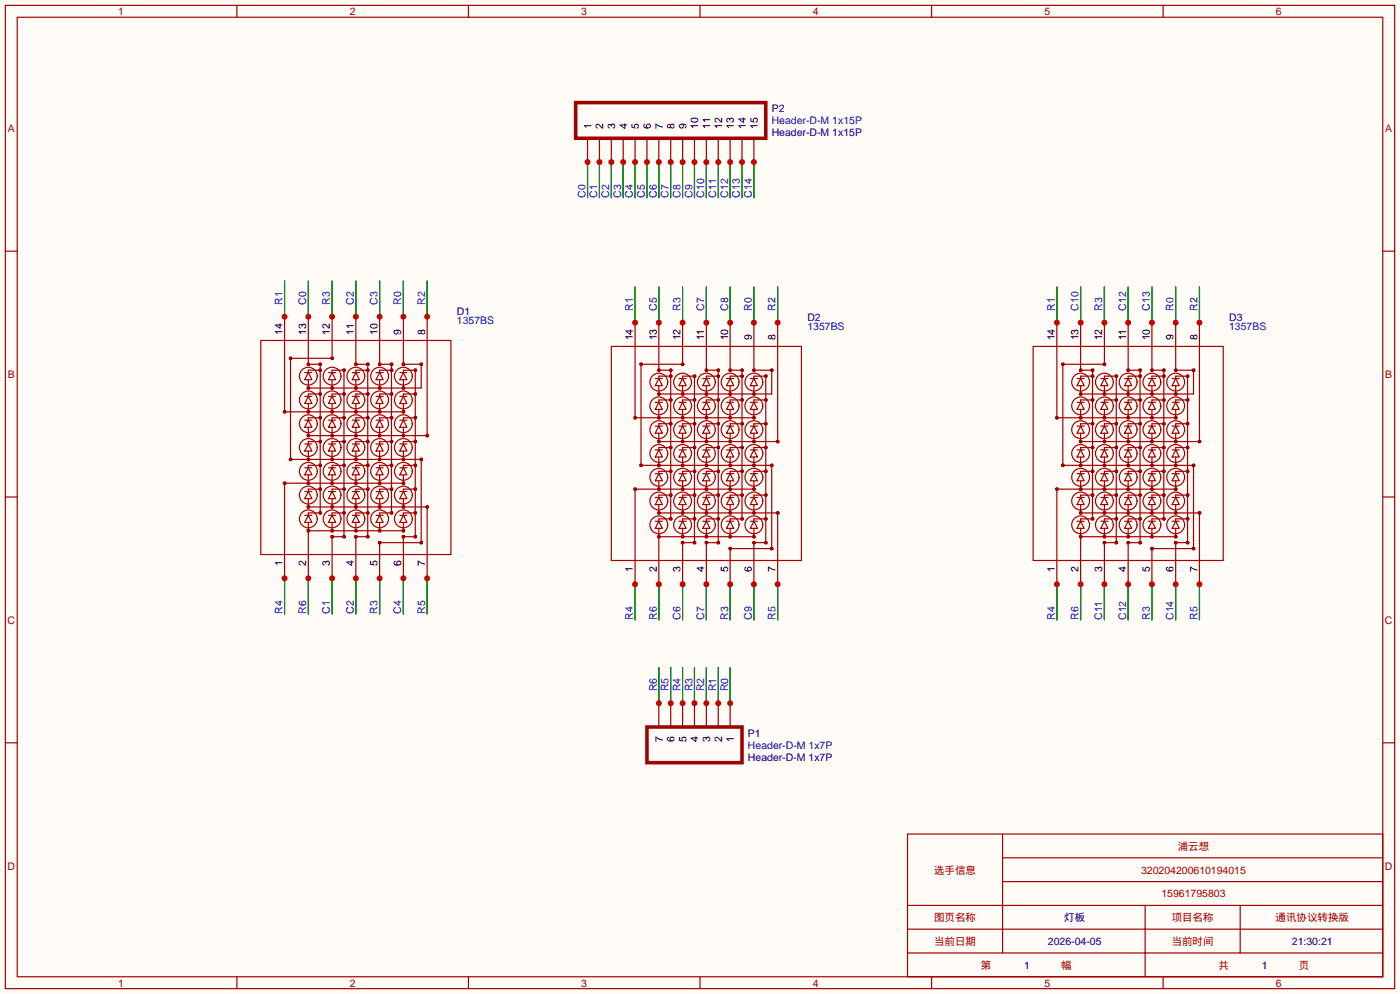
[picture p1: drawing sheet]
<svg xmlns="http://www.w3.org/2000/svg" width="299mm" height="212mm" viewBox="0 0 299 212" stroke-linecap="round" stroke-linejoin="round" font-family="sans-serif">
<path d="M0 0h299.3v212.3h-299.3z" fill="#fffcf7"/>
<g fill="none" stroke="#a10000" stroke-width=".25">
<path d="M1.1 1.1h297v210h-297zM3.7 3.7h291.9v204.9h-291.9zM50.6 1.1v2.6M100.1 1.1v2.6M149.6 1.1v2.6M199.1 1.1v2.6M248.6 1.1v2.6M1.1 53.6h2.6M295.6 53.6h2.5M55.8 72.7h40.6v45.7h-40.6zM60.8 72.7v15.3h25.4v-1.8M65.2 79.6h1.5"/>
<path d="M65.9 79.6l.8 1.5h-1.5zM65.9 72.7v5.1h2.6v31.7h-2.6v.6M68.5 79.1h-2.6v.5M70.2 79.6h1.6M71 79.6l.8 1.5h-1.6zM71 79.6v-.5h2.5v35.5h-2.5v3.8M71 72.7v3.8h-8.9v21.6h27.9v17.8h-8.8v2.5M75.3 79.6h1.5M76.1 79.6l.7 1.5h-1.5zM76.1 72.7v5.1h2.5v36.8h-2.5v3.8M78.6 79.1h-2.5v.5M80.4 79.6h1.5"/>
<path d="M81.2 79.6l.7 1.5h-1.5zM81.2 72.7v5.1h2.5v31.7h-2.5v.6M83.7 79.1h-2.5v.5M85.5 79.6h1.5M86.2 79.6l.8 1.5h-1.5zM86.2 72.7v5.1h3.8v5.1h-24.1v-1.8M86.2 79.6v-.5h2.6v35.5h-2.6v3.8M91.3 72.7v20.3h-25.4v-1.7M130.7 74h40.6v45.7h-40.6zM135.8 74v15.2h25.4v-1.8M140.8 74v5.1h2.6v31.7h-2.6v.5M145.9 74v3.8h-8.9v21.6h28v17.8h-8.9v2.5"/>
<path d="M151 74v5.1h2.5v36.8h-2.5v3.8M156.1 74v5.1h2.5v31.7h-2.5v.5M161.2 74v5.1h3.8v5h-24.2v-1.7M166.2 74v20.3h-25.4v-1.8M220.9 74h40.6v45.7h-40.6zM225.9 74v15.2h25.4v-1.8M231 74v5.1h2.6v31.7h-2.6v.5M236.1 74v3.8h-8.9v21.6h27.9v17.8h-8.8v2.5M241.2 74v5.1h2.5v36.8h-2.5v3.8M246.3 74v5.1h2.5v31.7h-2.5v.5M251.3 74v5.1h3.8v5h-24.1v-1.7M256.4 74v20.3h-25.4v-1.8"/>
<path d="M65.2 84.7h1.5M65.2 89.7h1.5M65.2 94.8h1.5M65.2 99.9h1.5M65.9 84.7l.8 1.5h-1.5zM65.9 89.7l.8 1.6h-1.5zM65.9 94.8l.8 1.5h-1.5zM65.9 99.9l.8 1.5h-1.5zM65.9 86.2v1.8M65.9 96.3v1.8M68.5 84.1h-2.6v.6M68.5 89.2h-2.6v.5"/>
<path d="M68.5 94.3h-2.6v.5M68.5 99.4h-2.6v.5M70.2 84.7h1.6M70.2 89.7h1.6M70.2 94.8h1.6M70.2 99.9h1.6M71 84.7l.8 1.5h-1.6zM71 89.7l.8 1.6h-1.6zM71 94.8l.8 1.5h-1.6zM71 99.9l.8 1.5h-1.6zM71 81.1v1.8M71 86.2v1.8"/>
<path d="M71 91.3v1.7M71 96.3v1.8M73.5 99.4h-2.5v.5M73.5 94.3h-2.5v.5M73.5 89.2h-2.5v.5M73.5 84.1h-2.5v.6M75.3 84.7h1.5M75.3 89.7h1.5M75.3 94.8h1.5M75.3 99.9h1.5M76.1 84.7l.7 1.5h-1.5zM76.1 89.7l.7 1.6h-1.5z"/>
<path d="M76.1 94.8l.7 1.5h-1.5zM76.1 99.9l.7 1.5h-1.5zM76.1 81.1v1.8M76.1 86.2v1.8M76.1 91.3v1.7M76.1 96.3v1.8M78.6 99.4h-2.5v.5M78.6 94.3h-2.5v.5M78.6 89.2h-2.5v.5M78.6 84.1h-2.5v.6M80.4 84.7h1.5M80.4 89.7h1.5"/>
<path d="M80.4 94.8h1.5M80.4 99.9h1.5M81.2 84.7l.7 1.5h-1.5zM81.2 89.7l.7 1.6h-1.5zM81.2 94.8l.7 1.5h-1.5zM81.2 99.9l.7 1.5h-1.5zM81.2 81.1v1.8M81.2 86.2v1.8M81.2 91.3v1.7M81.2 96.3v1.8M83.7 99.4h-2.5v.5M83.7 94.3h-2.5v.5"/>
<path d="M83.7 89.2h-2.5v.5M83.7 84.1h-2.5v.6M85.5 84.7h1.5M85.5 89.7h1.5M85.5 94.8h1.5M85.5 99.9h1.5M86.2 84.7l.8 1.5h-1.5zM86.2 89.7l.8 1.6h-1.5zM86.2 94.8l.8 1.5h-1.5zM86.2 99.9l.8 1.5h-1.5zM86.2 81.1v1.8M86.2 91.3v1.7"/>
<path d="M86.2 96.3v1.8M88.8 99.4h-2.6v.5M88.8 94.3h-2.6v.5M88.8 89.2h-2.6v.5M88.8 84.1h-2.6v.6M140.1 80.8h1.5M140.1 85.9h1.5M140.1 91h1.5M140.1 96.1h1.5M140.8 80.8l.8 1.6h-1.5zM140.8 85.9l.8 1.5h-1.5zM140.8 91l.8 1.5h-1.5z"/>
<path d="M140.8 96.1l.8 1.5h-1.5zM140.8 87.4v1.8M140.8 97.6v1.8M143.4 80.3h-2.6v.5M143.4 85.4h-2.6v.5M143.4 90.5h-2.6v.5M143.4 95.6h-2.6v.5M145.2 80.8h1.5M145.2 85.9h1.5M145.2 91h1.5M145.2 96.1h1.5M145.9 80.8l.8 1.6h-1.5z"/>
<path d="M145.9 85.9l.8 1.5h-1.5zM145.9 91l.8 1.5h-1.5zM145.9 96.1l.8 1.5h-1.5zM145.9 80.8v-.5h2.6v35.6h-2.6v3.8M145.9 82.4v1.7M145.9 87.4v1.8M145.9 92.5v1.8M145.9 97.6v1.8M148.5 95.6h-2.6v.5M148.5 90.5h-2.6v.5M148.5 85.4h-2.6v.5M150.2 80.8h1.6"/>
<path d="M150.2 85.9h1.6M150.2 91h1.6M150.2 96.1h1.6M151 80.8l.8 1.6h-1.6zM151 85.9l.8 1.5h-1.6zM151 91l.8 1.5h-1.6zM151 96.1l.8 1.5h-1.6zM151 82.4v1.7M151 87.4v1.8M151 92.5v1.8M151 97.6v1.8M153.5 95.6h-2.5v.5"/>
<path d="M153.5 90.5h-2.5v.5M153.5 85.4h-2.5v.5M153.5 80.3h-2.5v.5M155.3 80.8h1.5M155.3 85.9h1.5M155.3 91h1.5M155.3 96.1h1.5M156.1 80.8l.7 1.6h-1.5zM156.1 85.9l.7 1.5h-1.5zM156.1 91l.7 1.5h-1.5zM156.1 96.1l.7 1.5h-1.5zM156.1 82.4v1.7"/>
<path d="M156.1 87.4v1.8M156.1 92.5v1.8M156.1 97.6v1.8M158.6 95.6h-2.5v.5M158.6 90.5h-2.5v.5M158.6 85.4h-2.5v.5M158.6 80.3h-2.5v.5M160.4 80.8h1.5M160.4 85.9h1.5M160.4 91h1.5M160.4 96.1h1.5M161.2 80.8l.7 1.6h-1.5z"/>
<path d="M161.2 85.9l.7 1.5h-1.5zM161.2 91l.7 1.5h-1.5zM161.2 96.1l.7 1.5h-1.5zM161.2 80.8v-.5h2.5v35.6h-2.5v3.8M161.2 82.4v1.7M161.2 92.5v1.8M161.2 97.6v1.8M163.7 95.6h-2.5v.5M163.7 90.5h-2.5v.5M163.7 85.4h-2.5v.5M230.3 80.8h1.5M230.3 85.9h1.5"/>
<path d="M230.3 91h1.5M230.3 96.1h1.5M231 80.8l.8 1.6h-1.5zM231 85.9l.8 1.5h-1.5zM231 91l.8 1.5h-1.5zM231 96.1l.8 1.5h-1.5zM231 87.4v1.8M231 97.6v1.8M233.6 95.6h-2.6v.5M233.6 90.5h-2.6v.5M233.6 85.4h-2.6v.5M233.6 80.3h-2.6v.5"/>
<path d="M235.3 80.8h1.6M235.3 85.9h1.6M235.3 91h1.6M235.3 96.1h1.6M236.1 80.8l.8 1.6h-1.6zM236.1 85.9l.8 1.5h-1.6zM236.1 91l.8 1.5h-1.6zM236.1 96.1l.8 1.5h-1.6zM236.1 80.8v-.5h2.5v35.6h-2.5v3.8M236.1 82.4v1.7M236.1 87.4v1.8M236.1 92.5v1.8"/>
<path d="M236.1 97.6v1.8M238.6 95.6h-2.5v.5M238.6 90.5h-2.5v.5M238.6 85.4h-2.5v.5M240.4 80.8h1.5M240.4 85.9h1.5M240.4 91h1.5M240.4 96.1h1.5M241.2 80.8l.7 1.6h-1.5zM241.2 85.9l.7 1.5h-1.5zM241.2 91l.7 1.5h-1.5zM241.2 96.1l.7 1.5h-1.5z"/>
<path d="M241.2 82.4v1.7M241.2 87.4v1.8M241.2 92.5v1.8M241.2 97.6v1.8M243.7 95.6h-2.5v.5M243.7 90.5h-2.5v.5M243.7 85.4h-2.5v.5M243.7 80.3h-2.5v.5M245.5 80.8h1.5M245.5 85.9h1.5M245.5 91h1.5M245.5 96.1h1.5"/>
<path d="M246.3 80.8l.7 1.6h-1.5zM246.3 85.9l.7 1.5h-1.5zM246.3 91l.7 1.5h-1.5zM246.3 96.1l.7 1.5h-1.5zM246.3 82.4v1.7M246.3 87.4v1.8M246.3 92.5v1.8M246.3 97.6v1.8M248.8 95.6h-2.5v.5M248.8 90.5h-2.5v.5M248.8 85.4h-2.5v.5M248.8 80.3h-2.5v.5"/>
<path d="M250.6 80.8h1.5M250.6 85.9h1.5M250.6 91h1.5M250.6 96.1h1.5M251.3 80.8l.8 1.6h-1.5zM251.3 85.9l.8 1.5h-1.5zM251.3 91l.8 1.5h-1.5zM251.3 96.1l.8 1.5h-1.5zM251.3 80.8v-.5h2.6v35.6h-2.6v3.8M251.3 82.4v1.7M251.3 92.5v1.8M251.3 97.6v1.8"/>
<path d="M253.9 95.6h-2.6v.5M253.9 90.5h-2.6v.5M253.9 85.4h-2.6v.5M1.1 106.1h2.6M65.2 105h1.5M65.2 110.1h1.5M65.9 105l.8 1.5h-1.5zM65.9 110.1l.8 1.5h-1.5zM65.9 101.4v1.8M65.9 106.5v1.8h25.4v10.1M65.9 111.6v6.8M68.5 104.5h-2.6v.5"/>
<path d="M70.2 105h1.6M70.2 110.1h1.6M71 105l.8 1.5h-1.6zM71 110.1l.8 1.5h-1.6zM71 101.4v1.8M71 106.5v1.8M71 111.6v1.8M73.5 109.5h-2.5v.6M73.5 104.5h-2.5v.5M75.3 105h1.5M75.3 110.1h1.5M76.1 105l.7 1.5h-1.5z"/>
<path d="M76.1 110.1l.7 1.5h-1.5zM76.1 101.4v1.8M76.1 106.5v1.8M76.1 111.6v1.8M78.6 109.5h-2.5v.6M78.6 104.5h-2.5v.5M80.4 105h1.5M80.4 110.1h1.5M81.2 105l.7 1.5h-1.5zM81.2 110.1l.7 1.5h-1.5zM81.2 101.4v1.8M81.2 106.5v1.8"/>
<path d="M81.2 111.6v1.8M83.7 104.5h-2.5v.5M85.5 105h1.5M85.5 110.1h1.5M86.2 105l.8 1.5h-1.5zM86.2 110.1l.8 1.5h-1.5zM86.2 101.4v1.8h-25.4v15.2M86.2 106.5v1.8M86.2 111.6v1.8h-20.3M88.8 109.5h-2.6v.6M88.8 104.5h-2.6v.5M140.1 101.2h1.5"/>
<path d="M140.1 106.2h1.5M140.1 111.3h1.5M140.8 101.2l.8 1.5h-1.5zM140.8 106.2l.8 1.6h-1.5zM140.8 111.3l.8 1.5h-1.5zM140.8 107.8v1.7h25.4v10.2M140.8 102.7v1.8M140.8 112.8v6.9M143.4 100.7h-2.6v.5M143.4 105.7h-2.6v.5M145.2 101.2h1.5M145.2 106.2h1.5"/>
<path d="M145.2 111.3h1.5M145.9 101.2l.8 1.5h-1.5zM145.9 106.2l.8 1.6h-1.5zM145.9 111.3l.8 1.5h-1.5zM145.9 102.7v1.8M145.9 107.8v1.7M145.9 112.8v1.8M148.5 110.8h-2.6v.5M148.5 105.7h-2.6v.5M148.5 100.7h-2.6v.5M150.2 101.2h1.6M150.2 106.2h1.6"/>
<path d="M150.2 111.3h1.6M151 101.2l.8 1.5h-1.6zM151 106.2l.8 1.6h-1.6zM151 111.3l.8 1.5h-1.6zM151 102.7v1.8M151 107.8v1.7M151 112.8v1.8M153.5 110.8h-2.5v.5M153.5 105.7h-2.5v.5M153.5 100.7h-2.5v.5M155.3 101.2h1.5M155.3 106.2h1.5"/>
<path d="M155.3 111.3h1.5M156.1 101.2l.7 1.5h-1.5zM156.1 106.2l.7 1.6h-1.5zM156.1 111.3l.7 1.5h-1.5zM156.1 102.7v1.8M156.1 107.8v1.7M156.1 112.8v1.8M158.6 105.7h-2.5v.5M158.6 100.7h-2.5v.5M160.4 101.2h1.5M160.4 106.2h1.5M160.4 111.3h1.5"/>
<path d="M161.2 101.2l.7 1.5h-1.5zM161.2 106.2l.7 1.6h-1.5zM161.2 111.3l.7 1.5h-1.5zM161.2 102.7v1.8h-25.4v15.2M161.2 112.8v1.8h-20.4M161.2 107.8v1.7M163.7 110.8h-2.5v.5M163.7 105.7h-2.5v.5M163.7 100.7h-2.5v.5M230.3 101.2h1.5M230.3 106.2h1.5M230.3 111.3h1.5"/>
<path d="M231 101.2l.8 1.5h-1.5zM231 106.2l.8 1.6h-1.5zM231 111.3l.8 1.5h-1.5zM231 107.8v1.7h25.4v10.2M231 102.7v1.8M231 112.8v6.9M233.6 105.7h-2.6v.5M233.6 100.7h-2.6v.5M235.3 101.2h1.6M235.3 106.2h1.6M235.3 111.3h1.6M236.1 101.2l.8 1.5h-1.6z"/>
<path d="M236.1 106.2l.8 1.6h-1.6zM236.1 111.3l.8 1.5h-1.6zM236.1 102.7v1.8M236.1 107.8v1.7M236.1 112.8v1.8M238.6 110.8h-2.5v.5M238.6 105.7h-2.5v.5M238.6 100.7h-2.5v.5M240.4 101.2h1.5M240.4 106.2h1.5M240.4 111.3h1.5M241.2 101.2l.7 1.5h-1.5z"/>
<path d="M241.2 106.2l.7 1.6h-1.5zM241.2 111.3l.7 1.5h-1.5zM241.2 102.7v1.8M241.2 107.8v1.7M241.2 112.8v1.8M243.7 110.8h-2.5v.5M243.7 105.7h-2.5v.5M243.7 100.7h-2.5v.5M245.5 101.2h1.5M245.5 106.2h1.5M245.5 111.3h1.5M246.3 101.2l.7 1.5h-1.5z"/>
<path d="M246.3 106.2l.7 1.6h-1.5zM246.3 111.3l.7 1.5h-1.5zM246.3 102.7v1.8M246.3 107.8v1.7M246.3 112.8v1.8M248.8 105.7h-2.5v.5M248.8 100.7h-2.5v.5M250.6 101.2h1.5M250.6 106.2h1.5M250.6 111.3h1.5M251.3 101.2l.8 1.5h-1.5zM251.3 106.2l.8 1.6h-1.5z"/>
<path d="M251.3 111.3l.8 1.5h-1.5zM251.3 102.7v1.8h-25.4v15.2M251.3 112.8v1.8h-20.3M251.3 107.8v1.7M253.9 110.8h-2.6v.5M253.9 105.7h-2.6v.5M253.9 100.7h-2.6v.5M295.6 106.1h2.5M1.1 158.6h2.6M295.6 158.6h2.5M194 178.1h101.6v30.5h-101.6zM214.3 178.1v15.3h-20.3"/>
<path d="M214.3 183.2h81.3M214.3 188.3h81.3M244.8 193.4v5h-50.8M265.1 193.4v10.1h-20.3v5.1M295.6 193.4h-81.3v10.1h-20.3M295.6 198.4h-50.8v5.1h-30.5M50.6 208.6v2.5M100.1 208.6v2.5M149.6 208.6v2.5M199.1 208.6v2.5M248.6 208.6v2.5M265.1 203.5h30.5"/>
<circle cx="65.9" cy="85.4" r="1.9"/>
<circle cx="65.9" cy="90.5" r="1.9"/>
<circle cx="65.9" cy="95.6" r="1.9"/>
<circle cx="65.9" cy="80.3" r="1.9"/>
<circle cx="71" cy="90.5" r="1.9"/>
<circle cx="71" cy="85.4" r="1.9"/>
<circle cx="71" cy="95.6" r="1.9"/>
<circle cx="71" cy="80.3" r="1.9"/>
<circle cx="76.1" cy="90.5" r="1.9"/>
<circle cx="76.1" cy="85.4" r="1.9"/>
<circle cx="76.1" cy="95.6" r="1.9"/>
<circle cx="76.1" cy="80.3" r="1.9"/>
<circle cx="81.2" cy="85.4" r="1.9"/>
<circle cx="81.2" cy="90.5" r="1.9"/>
<circle cx="81.2" cy="95.6" r="1.9"/>
<circle cx="81.2" cy="80.3" r="1.9"/>
<circle cx="86.2" cy="85.4" r="1.9"/>
<circle cx="86.2" cy="90.5" r="1.9"/>
<circle cx="86.2" cy="95.6" r="1.9"/>
<circle cx="86.2" cy="80.3" r="1.9"/>
<circle cx="140.8" cy="91.8" r="1.9"/>
<circle cx="140.8" cy="96.8" r="1.9"/>
<circle cx="140.8" cy="81.6" r="1.9"/>
<circle cx="140.8" cy="86.7" r="1.9"/>
<circle cx="145.9" cy="91.8" r="1.9"/>
<circle cx="145.9" cy="96.8" r="1.9"/>
<circle cx="145.9" cy="81.6" r="1.9"/>
<circle cx="145.9" cy="86.7" r="1.9"/>
<circle cx="151" cy="96.8" r="1.9"/>
<circle cx="151" cy="91.8" r="1.9"/>
<circle cx="151" cy="81.6" r="1.9"/>
<circle cx="151" cy="86.7" r="1.9"/>
<circle cx="156.1" cy="91.8" r="1.9"/>
<circle cx="156.1" cy="96.8" r="1.9"/>
<circle cx="156.1" cy="81.6" r="1.9"/>
<circle cx="156.1" cy="86.7" r="1.9"/>
<circle cx="161.2" cy="91.8" r="1.9"/>
<circle cx="161.2" cy="96.8" r="1.9"/>
<circle cx="161.2" cy="81.6" r="1.9"/>
<circle cx="161.2" cy="86.7" r="1.9"/>
<circle cx="231" cy="96.8" r="1.9"/>
<circle cx="231" cy="91.8" r="1.9"/>
<circle cx="231" cy="81.6" r="1.9"/>
<circle cx="231" cy="86.7" r="1.9"/>
<circle cx="236.1" cy="91.8" r="1.9"/>
<circle cx="236.1" cy="96.8" r="1.9"/>
<circle cx="236.1" cy="81.6" r="1.9"/>
<circle cx="236.1" cy="86.7" r="1.9"/>
<circle cx="241.2" cy="91.8" r="1.9"/>
<circle cx="241.2" cy="96.8" r="1.9"/>
<circle cx="241.2" cy="81.6" r="1.9"/>
<circle cx="241.2" cy="86.7" r="1.9"/>
<circle cx="246.3" cy="96.8" r="1.9"/>
<circle cx="246.3" cy="91.8" r="1.9"/>
<circle cx="246.3" cy="81.6" r="1.9"/>
<circle cx="246.3" cy="86.7" r="1.9"/>
<circle cx="251.3" cy="96.8" r="1.9"/>
<circle cx="251.3" cy="91.8" r="1.9"/>
<circle cx="251.3" cy="81.6" r="1.9"/>
<circle cx="251.3" cy="86.7" r="1.9"/>
<circle cx="65.9" cy="110.8" r="1.9"/>
<circle cx="65.9" cy="100.7" r="1.9"/>
<circle cx="65.9" cy="105.7" r="1.9"/>
<circle cx="71" cy="110.8" r="1.9"/>
<circle cx="71" cy="100.7" r="1.9"/>
<circle cx="71" cy="105.7" r="1.9"/>
<circle cx="76.1" cy="110.8" r="1.9"/>
<circle cx="76.1" cy="100.7" r="1.9"/>
<circle cx="76.1" cy="105.7" r="1.9"/>
<circle cx="81.2" cy="110.8" r="1.9"/>
<circle cx="81.2" cy="100.7" r="1.9"/>
<circle cx="81.2" cy="105.7" r="1.9"/>
<circle cx="86.2" cy="110.8" r="1.9"/>
<circle cx="86.2" cy="100.7" r="1.9"/>
<circle cx="86.2" cy="105.7" r="1.9"/>
<circle cx="140.8" cy="101.9" r="1.9"/>
<circle cx="140.8" cy="107" r="1.9"/>
<circle cx="140.8" cy="112.1" r="1.9"/>
<circle cx="145.9" cy="101.9" r="1.9"/>
<circle cx="145.9" cy="107" r="1.9"/>
<circle cx="145.9" cy="112.1" r="1.9"/>
<circle cx="151" cy="107" r="1.9"/>
<circle cx="151" cy="101.9" r="1.9"/>
<circle cx="151" cy="112.1" r="1.9"/>
<circle cx="156.1" cy="101.9" r="1.9"/>
<circle cx="156.1" cy="107" r="1.9"/>
<circle cx="156.1" cy="112.1" r="1.9"/>
<circle cx="161.2" cy="107" r="1.9"/>
<circle cx="161.2" cy="101.9" r="1.9"/>
<circle cx="161.2" cy="112.1" r="1.9"/>
<circle cx="231" cy="107" r="1.9"/>
<circle cx="231" cy="101.9" r="1.9"/>
<circle cx="231" cy="112.1" r="1.9"/>
<circle cx="236.1" cy="101.9" r="1.9"/>
<circle cx="236.1" cy="107" r="1.9"/>
<circle cx="236.1" cy="112.1" r="1.9"/>
<circle cx="241.2" cy="101.9" r="1.9"/>
<circle cx="241.2" cy="107" r="1.9"/>
<circle cx="241.2" cy="112.1" r="1.9"/>
<circle cx="246.3" cy="107" r="1.9"/>
<circle cx="246.3" cy="101.9" r="1.9"/>
<circle cx="246.3" cy="112.1" r="1.9"/>
<circle cx="251.3" cy="107" r="1.9"/>
<circle cx="251.3" cy="101.9" r="1.9"/>
<circle cx="251.3" cy="112.1" r="1.9"/>
</g>
<g fill="none" stroke="#870000" stroke-width=".25">
<path d="M125.6 29.5v5.1M128.1 29.5v5.1M130.7 29.5v5.1M133.2 29.5v5.1M135.8 29.5v5.1M138.3 29.5v5.1M140.8 29.5v5.1M143.4 29.5v5.1M145.9 29.5v5.1M148.5 29.5v5.1M151 29.5v5.1M153.5 29.5v5.1"/>
<path d="M156.1 29.5v5.1M158.6 29.5v5.1M161.2 29.5v5.1M60.8 67.6v5.1M65.9 67.6v5.1M71 67.6v5.1M76.1 67.6v5.1M81.2 67.6v5.1M86.2 67.6v5.1M91.3 67.6v5.1M135.8 68.9v5.1M140.8 68.9v5.1"/>
<path d="M145.9 68.9v5.1M151 68.9v5.1M156.1 68.9v5.1M161.2 68.9v5.1M166.2 68.9v5.1M225.9 68.9v5.1M231 68.9v5.1M236.1 68.9v5.1M241.2 68.9v5.1M246.3 68.9v5.1M251.3 68.9v5.1M256.4 68.9v5.1"/>
<path d="M60.8 118.4v5.1M65.9 118.4v5.1M71 118.4v5.1M76.1 118.4v5.1M81.2 118.4v5.1M86.2 118.4v5.1M91.3 118.4v5.1M135.8 119.7v5.1M140.8 119.7v5.1M145.9 119.7v5.1M151 119.7v5.1M156.1 119.7v5.1"/>
<path d="M161.2 119.7v5.1M166.2 119.7v5.1M225.9 119.7v5.1M231 119.7v5.1M236.1 119.7v5.1M241.2 119.7v5.1M246.3 119.7v5.1M251.3 119.7v5.1M256.4 119.7v5.1M140.8 150.2v5.1M143.4 150.2v5.1M145.9 150.2v5.1"/>
<path d="M148.5 150.2v5.1M151 150.2v5.1M153.5 150.2v5.1M156.1 150.2v5.1"/>
</g>
<g fill="none" stroke="#a10000" stroke-width=".76">
<path d="M123.1 21.9h40.6v7.6h-40.6zM138.3 155.3h20.3v7.6h-20.3z"/>
<circle cx="62.1" cy="76.5" r=".02"/>
<circle cx="65.9" cy="77.8" r=".02"/>
<circle cx="68.5" cy="77.8" r=".02"/>
<circle cx="68.5" cy="79.1" r=".02"/>
<circle cx="71" cy="76.5" r=".02"/>
<circle cx="73.5" cy="79.1" r=".02"/>
<circle cx="76.1" cy="77.8" r=".02"/>
<circle cx="78.6" cy="77.8" r=".02"/>
<circle cx="78.6" cy="79.1" r=".02"/>
<circle cx="81.2" cy="77.8" r=".02"/>
<circle cx="83.7" cy="77.8" r=".02"/>
<circle cx="83.7" cy="79.1" r=".02"/>
<circle cx="86.2" cy="77.8" r=".02"/>
<circle cx="88.8" cy="79.1" r=".02"/>
<circle cx="90" cy="77.8" r=".02"/>
<circle cx="137" cy="77.8" r=".02"/>
<circle cx="140.8" cy="79.1" r=".02"/>
<circle cx="143.4" cy="79.1" r=".02"/>
<circle cx="145.9" cy="77.8" r=".02"/>
<circle cx="151" cy="79.1" r=".02"/>
<circle cx="153.5" cy="79.1" r=".02"/>
<circle cx="156.1" cy="79.1" r=".02"/>
<circle cx="158.6" cy="79.1" r=".02"/>
<circle cx="161.2" cy="79.1" r=".02"/>
<circle cx="165" cy="79.1" r=".02"/>
<circle cx="227.2" cy="77.8" r=".02"/>
<circle cx="231" cy="79.1" r=".02"/>
<circle cx="233.6" cy="79.1" r=".02"/>
<circle cx="236.1" cy="77.8" r=".02"/>
<circle cx="241.2" cy="79.1" r=".02"/>
<circle cx="243.7" cy="79.1" r=".02"/>
<circle cx="246.3" cy="79.1" r=".02"/>
<circle cx="248.8" cy="79.1" r=".02"/>
<circle cx="251.3" cy="79.1" r=".02"/>
<circle cx="255.1" cy="79.1" r=".02"/>
<circle cx="60.8" cy="88" r=".02"/>
<circle cx="62.1" cy="98.1" r=".02"/>
<circle cx="65.9" cy="88" r=".02"/>
<circle cx="65.9" cy="82.9" r=".02"/>
<circle cx="65.9" cy="93" r=".02"/>
<circle cx="65.9" cy="98.1" r=".02"/>
<circle cx="68.5" cy="89.2" r=".02"/>
<circle cx="68.5" cy="94.3" r=".02"/>
<circle cx="68.5" cy="84.1" r=".02"/>
<circle cx="68.5" cy="99.4" r=".02"/>
<circle cx="71" cy="88" r=".02"/>
<circle cx="71" cy="82.9" r=".02"/>
<circle cx="71" cy="93" r=".02"/>
<circle cx="71" cy="98.1" r=".02"/>
<circle cx="73.5" cy="89.2" r=".02"/>
<circle cx="73.5" cy="94.3" r=".02"/>
<circle cx="73.5" cy="84.1" r=".02"/>
<circle cx="73.5" cy="99.4" r=".02"/>
<circle cx="76.1" cy="88" r=".02"/>
<circle cx="76.1" cy="82.9" r=".02"/>
<circle cx="76.1" cy="98.1" r=".02"/>
<circle cx="76.1" cy="93" r=".02"/>
<circle cx="78.6" cy="94.3" r=".02"/>
<circle cx="78.6" cy="89.2" r=".02"/>
<circle cx="78.6" cy="84.1" r=".02"/>
<circle cx="78.6" cy="99.4" r=".02"/>
<circle cx="81.2" cy="82.9" r=".02"/>
<circle cx="81.2" cy="88" r=".02"/>
<circle cx="81.2" cy="93" r=".02"/>
<circle cx="81.2" cy="98.1" r=".02"/>
<circle cx="83.7" cy="94.3" r=".02"/>
<circle cx="83.7" cy="89.2" r=".02"/>
<circle cx="83.7" cy="84.1" r=".02"/>
<circle cx="83.7" cy="99.4" r=".02"/>
<circle cx="86.2" cy="88" r=".02"/>
<circle cx="86.2" cy="82.9" r=".02"/>
<circle cx="86.2" cy="98.1" r=".02"/>
<circle cx="86.2" cy="93" r=".02"/>
<circle cx="88.8" cy="89.2" r=".02"/>
<circle cx="88.8" cy="94.3" r=".02"/>
<circle cx="88.8" cy="84.1" r=".02"/>
<circle cx="88.8" cy="99.4" r=".02"/>
<circle cx="90" cy="98.1" r=".02"/>
<circle cx="91.3" cy="93" r=".02"/>
<circle cx="135.8" cy="89.2" r=".02"/>
<circle cx="137" cy="99.4" r=".02"/>
<circle cx="140.8" cy="89.2" r=".02"/>
<circle cx="140.8" cy="94.3" r=".02"/>
<circle cx="140.8" cy="84.1" r=".02"/>
<circle cx="140.8" cy="99.4" r=".02"/>
<circle cx="143.4" cy="95.6" r=".02"/>
<circle cx="143.4" cy="90.5" r=".02"/>
<circle cx="143.4" cy="85.4" r=".02"/>
<circle cx="143.4" cy="80.3" r=".02"/>
<circle cx="145.9" cy="94.3" r=".02"/>
<circle cx="145.9" cy="89.2" r=".02"/>
<circle cx="145.9" cy="84.1" r=".02"/>
<circle cx="145.9" cy="99.4" r=".02"/>
<circle cx="148.5" cy="95.6" r=".02"/>
<circle cx="148.5" cy="90.5" r=".02"/>
<circle cx="148.5" cy="80.3" r=".02"/>
<circle cx="148.5" cy="85.4" r=".02"/>
<circle cx="151" cy="94.3" r=".02"/>
<circle cx="151" cy="89.2" r=".02"/>
<circle cx="151" cy="84.1" r=".02"/>
<circle cx="151" cy="99.4" r=".02"/>
<circle cx="153.5" cy="95.6" r=".02"/>
<circle cx="153.5" cy="90.5" r=".02"/>
<circle cx="153.5" cy="85.4" r=".02"/>
<circle cx="153.5" cy="80.3" r=".02"/>
<circle cx="156.1" cy="94.3" r=".02"/>
<circle cx="156.1" cy="89.2" r=".02"/>
<circle cx="156.1" cy="84.1" r=".02"/>
<circle cx="156.1" cy="99.4" r=".02"/>
<circle cx="158.6" cy="95.6" r=".02"/>
<circle cx="158.6" cy="90.5" r=".02"/>
<circle cx="158.6" cy="85.4" r=".02"/>
<circle cx="158.6" cy="80.3" r=".02"/>
<circle cx="161.2" cy="89.2" r=".02"/>
<circle cx="161.2" cy="94.3" r=".02"/>
<circle cx="161.2" cy="84.1" r=".02"/>
<circle cx="161.2" cy="99.4" r=".02"/>
<circle cx="163.7" cy="95.6" r=".02"/>
<circle cx="163.7" cy="90.5" r=".02"/>
<circle cx="163.7" cy="85.4" r=".02"/>
<circle cx="163.7" cy="80.3" r=".02"/>
<circle cx="165" cy="99.4" r=".02"/>
<circle cx="166.2" cy="94.3" r=".02"/>
<circle cx="225.9" cy="89.2" r=".02"/>
<circle cx="227.2" cy="99.4" r=".02"/>
<circle cx="231" cy="89.2" r=".02"/>
<circle cx="231" cy="94.3" r=".02"/>
<circle cx="231" cy="84.1" r=".02"/>
<circle cx="231" cy="99.4" r=".02"/>
<circle cx="233.6" cy="95.6" r=".02"/>
<circle cx="233.6" cy="90.5" r=".02"/>
<circle cx="233.6" cy="85.4" r=".02"/>
<circle cx="233.6" cy="80.3" r=".02"/>
<circle cx="236.1" cy="94.3" r=".02"/>
<circle cx="236.1" cy="89.2" r=".02"/>
<circle cx="236.1" cy="84.1" r=".02"/>
<circle cx="236.1" cy="99.4" r=".02"/>
<circle cx="238.6" cy="95.6" r=".02"/>
<circle cx="238.6" cy="90.5" r=".02"/>
<circle cx="238.6" cy="85.4" r=".02"/>
<circle cx="238.6" cy="80.3" r=".02"/>
<circle cx="241.2" cy="89.2" r=".02"/>
<circle cx="241.2" cy="94.3" r=".02"/>
<circle cx="241.2" cy="84.1" r=".02"/>
<circle cx="241.2" cy="99.4" r=".02"/>
<circle cx="243.7" cy="95.6" r=".02"/>
<circle cx="243.7" cy="90.5" r=".02"/>
<circle cx="243.7" cy="80.3" r=".02"/>
<circle cx="243.7" cy="85.4" r=".02"/>
<circle cx="246.3" cy="94.3" r=".02"/>
<circle cx="246.3" cy="89.2" r=".02"/>
<circle cx="246.3" cy="84.1" r=".02"/>
<circle cx="246.3" cy="99.4" r=".02"/>
<circle cx="248.8" cy="95.6" r=".02"/>
<circle cx="248.8" cy="90.5" r=".02"/>
<circle cx="248.8" cy="85.4" r=".02"/>
<circle cx="248.8" cy="80.3" r=".02"/>
<circle cx="251.3" cy="94.3" r=".02"/>
<circle cx="251.3" cy="89.2" r=".02"/>
<circle cx="251.3" cy="84.1" r=".02"/>
<circle cx="251.3" cy="99.4" r=".02"/>
<circle cx="253.9" cy="95.6" r=".02"/>
<circle cx="253.9" cy="90.5" r=".02"/>
<circle cx="253.9" cy="80.3" r=".02"/>
<circle cx="253.9" cy="85.4" r=".02"/>
<circle cx="255.1" cy="99.4" r=".02"/>
<circle cx="256.4" cy="94.3" r=".02"/>
<circle cx="60.8" cy="103.2" r=".02"/>
<circle cx="65.9" cy="113.4" r=".02"/>
<circle cx="65.9" cy="108.3" r=".02"/>
<circle cx="65.9" cy="103.2" r=".02"/>
<circle cx="68.5" cy="109.5" r=".02"/>
<circle cx="68.5" cy="104.5" r=".02"/>
<circle cx="71" cy="114.6" r=".02"/>
<circle cx="71" cy="108.3" r=".02"/>
<circle cx="71" cy="113.4" r=".02"/>
<circle cx="71" cy="103.2" r=".02"/>
<circle cx="73.5" cy="114.6" r=".02"/>
<circle cx="73.5" cy="109.5" r=".02"/>
<circle cx="73.5" cy="104.5" r=".02"/>
<circle cx="76.1" cy="108.3" r=".02"/>
<circle cx="76.1" cy="114.6" r=".02"/>
<circle cx="76.1" cy="113.4" r=".02"/>
<circle cx="76.1" cy="103.2" r=".02"/>
<circle cx="78.6" cy="114.6" r=".02"/>
<circle cx="78.6" cy="109.5" r=".02"/>
<circle cx="78.6" cy="104.5" r=".02"/>
<circle cx="81.2" cy="108.3" r=".02"/>
<circle cx="81.2" cy="113.4" r=".02"/>
<circle cx="81.2" cy="103.2" r=".02"/>
<circle cx="81.2" cy="115.9" r=".02"/>
<circle cx="83.7" cy="109.5" r=".02"/>
<circle cx="83.7" cy="104.5" r=".02"/>
<circle cx="86.2" cy="114.6" r=".02"/>
<circle cx="86.2" cy="108.3" r=".02"/>
<circle cx="86.2" cy="113.4" r=".02"/>
<circle cx="86.2" cy="103.2" r=".02"/>
<circle cx="88.8" cy="114.6" r=".02"/>
<circle cx="88.8" cy="109.5" r=".02"/>
<circle cx="88.8" cy="104.5" r=".02"/>
<circle cx="90" cy="115.9" r=".02"/>
<circle cx="91.3" cy="108.3" r=".02"/>
<circle cx="135.8" cy="104.5" r=".02"/>
<circle cx="140.8" cy="114.6" r=".02"/>
<circle cx="140.8" cy="109.5" r=".02"/>
<circle cx="140.8" cy="104.5" r=".02"/>
<circle cx="143.4" cy="100.7" r=".02"/>
<circle cx="143.4" cy="105.7" r=".02"/>
<circle cx="143.4" cy="110.8" r=".02"/>
<circle cx="145.9" cy="114.6" r=".02"/>
<circle cx="145.9" cy="109.5" r=".02"/>
<circle cx="145.9" cy="115.9" r=".02"/>
<circle cx="145.9" cy="104.5" r=".02"/>
<circle cx="148.5" cy="100.7" r=".02"/>
<circle cx="148.5" cy="115.9" r=".02"/>
<circle cx="148.5" cy="105.7" r=".02"/>
<circle cx="148.5" cy="110.8" r=".02"/>
<circle cx="151" cy="114.6" r=".02"/>
<circle cx="151" cy="115.9" r=".02"/>
<circle cx="151" cy="109.5" r=".02"/>
<circle cx="151" cy="104.5" r=".02"/>
<circle cx="153.5" cy="100.7" r=".02"/>
<circle cx="153.5" cy="115.9" r=".02"/>
<circle cx="153.5" cy="105.7" r=".02"/>
<circle cx="153.5" cy="110.8" r=".02"/>
<circle cx="156.1" cy="114.6" r=".02"/>
<circle cx="156.1" cy="109.5" r=".02"/>
<circle cx="156.1" cy="104.5" r=".02"/>
<circle cx="156.1" cy="117.2" r=".02"/>
<circle cx="158.6" cy="100.7" r=".02"/>
<circle cx="158.6" cy="105.7" r=".02"/>
<circle cx="158.6" cy="110.8" r=".02"/>
<circle cx="161.2" cy="114.6" r=".02"/>
<circle cx="161.2" cy="115.9" r=".02"/>
<circle cx="161.2" cy="109.5" r=".02"/>
<circle cx="161.2" cy="104.5" r=".02"/>
<circle cx="163.7" cy="100.7" r=".02"/>
<circle cx="163.7" cy="115.9" r=".02"/>
<circle cx="163.7" cy="105.7" r=".02"/>
<circle cx="163.7" cy="110.8" r=".02"/>
<circle cx="165" cy="117.2" r=".02"/>
<circle cx="166.2" cy="109.5" r=".02"/>
<circle cx="225.9" cy="104.5" r=".02"/>
<circle cx="231" cy="114.6" r=".02"/>
<circle cx="231" cy="109.5" r=".02"/>
<circle cx="231" cy="104.5" r=".02"/>
<circle cx="233.6" cy="100.7" r=".02"/>
<circle cx="233.6" cy="105.7" r=".02"/>
<circle cx="233.6" cy="110.8" r=".02"/>
<circle cx="236.1" cy="114.6" r=".02"/>
<circle cx="236.1" cy="115.9" r=".02"/>
<circle cx="236.1" cy="109.5" r=".02"/>
<circle cx="236.1" cy="104.5" r=".02"/>
<circle cx="238.6" cy="100.7" r=".02"/>
<circle cx="238.6" cy="115.9" r=".02"/>
<circle cx="238.6" cy="110.8" r=".02"/>
<circle cx="238.6" cy="105.7" r=".02"/>
<circle cx="241.2" cy="114.6" r=".02"/>
<circle cx="241.2" cy="115.9" r=".02"/>
<circle cx="241.2" cy="109.5" r=".02"/>
<circle cx="241.2" cy="104.5" r=".02"/>
<circle cx="243.7" cy="100.7" r=".02"/>
<circle cx="243.7" cy="115.9" r=".02"/>
<circle cx="243.7" cy="110.8" r=".02"/>
<circle cx="243.7" cy="105.7" r=".02"/>
<circle cx="246.3" cy="114.6" r=".02"/>
<circle cx="246.3" cy="109.5" r=".02"/>
<circle cx="246.3" cy="104.5" r=".02"/>
<circle cx="246.3" cy="117.2" r=".02"/>
<circle cx="248.8" cy="100.7" r=".02"/>
<circle cx="248.8" cy="105.7" r=".02"/>
<circle cx="248.8" cy="110.8" r=".02"/>
<circle cx="251.3" cy="114.6" r=".02"/>
<circle cx="251.3" cy="109.5" r=".02"/>
<circle cx="251.3" cy="115.9" r=".02"/>
<circle cx="251.3" cy="104.5" r=".02"/>
<circle cx="253.9" cy="100.7" r=".02"/>
<circle cx="253.9" cy="115.9" r=".02"/>
<circle cx="253.9" cy="105.7" r=".02"/>
<circle cx="253.9" cy="110.8" r=".02"/>
<circle cx="255.1" cy="117.2" r=".02"/>
<circle cx="256.4" cy="109.5" r=".02"/>
</g>
<path d="M156.1 142.6v7.6" fill="none" stroke="#008700" stroke-width=".25"/>
<circle cx="156.1" cy="150.2" r=".63" fill="#c00"/>
<path d="M153.5 142.6v7.6" fill="none" stroke="#008700" stroke-width=".25"/>
<circle cx="153.5" cy="150.2" r=".63" fill="#c00"/>
<path d="M151 142.6v7.6" fill="none" stroke="#008700" stroke-width=".25"/>
<circle cx="151" cy="150.2" r=".63" fill="#c00"/>
<path d="M148.5 142.6v7.6" fill="none" stroke="#008700" stroke-width=".25"/>
<circle cx="148.5" cy="150.2" r=".63" fill="#c00"/>
<path d="M145.9 142.6v7.6" fill="none" stroke="#008700" stroke-width=".25"/>
<circle cx="145.9" cy="150.2" r=".63" fill="#c00"/>
<path d="M143.4 142.6v7.6" fill="none" stroke="#008700" stroke-width=".25"/>
<circle cx="143.4" cy="150.2" r=".63" fill="#c00"/>
<path d="M140.8 142.6v7.6" fill="none" stroke="#008700" stroke-width=".25"/>
<circle cx="140.8" cy="150.2" r=".63" fill="#c00"/>
<path d="M125.6 34.6v7.6" fill="none" stroke="#008700" stroke-width=".25"/>
<circle cx="125.6" cy="34.6" r=".63" fill="#c00"/>
<path d="M128.1 34.6v7.6" fill="none" stroke="#008700" stroke-width=".25"/>
<circle cx="128.1" cy="34.6" r=".63" fill="#c00"/>
<path d="M130.7 34.6v7.6" fill="none" stroke="#008700" stroke-width=".25"/>
<circle cx="130.7" cy="34.6" r=".63" fill="#c00"/>
<path d="M133.2 34.6v7.6" fill="none" stroke="#008700" stroke-width=".25"/>
<circle cx="133.2" cy="34.6" r=".63" fill="#c00"/>
<path d="M135.8 34.6v7.6" fill="none" stroke="#008700" stroke-width=".25"/>
<circle cx="135.8" cy="34.6" r=".63" fill="#c00"/>
<path d="M138.3 34.6v7.6" fill="none" stroke="#008700" stroke-width=".25"/>
<circle cx="138.3" cy="34.6" r=".63" fill="#c00"/>
<path d="M140.8 34.6v7.6" fill="none" stroke="#008700" stroke-width=".25"/>
<circle cx="140.8" cy="34.6" r=".63" fill="#c00"/>
<path d="M143.4 34.6v7.6" fill="none" stroke="#008700" stroke-width=".25"/>
<circle cx="143.4" cy="34.6" r=".63" fill="#c00"/>
<path d="M145.9 34.6v7.6" fill="none" stroke="#008700" stroke-width=".25"/>
<circle cx="145.9" cy="34.6" r=".63" fill="#c00"/>
<path d="M148.5 34.6v7.6" fill="none" stroke="#008700" stroke-width=".25"/>
<circle cx="148.5" cy="34.6" r=".63" fill="#c00"/>
<path d="M151 34.6v7.6" fill="none" stroke="#008700" stroke-width=".25"/>
<circle cx="151" cy="34.6" r=".63" fill="#c00"/>
<path d="M153.5 34.6v7.6" fill="none" stroke="#008700" stroke-width=".25"/>
<circle cx="153.5" cy="34.6" r=".63" fill="#c00"/>
<path d="M156.1 34.6v7.6" fill="none" stroke="#008700" stroke-width=".25"/>
<circle cx="156.1" cy="34.6" r=".63" fill="#c00"/>
<path d="M158.6 34.6v7.6" fill="none" stroke="#008700" stroke-width=".25"/>
<circle cx="158.6" cy="34.6" r=".63" fill="#c00"/>
<path d="M161.2 34.6v7.6" fill="none" stroke="#008700" stroke-width=".25"/>
<circle cx="161.2" cy="34.6" r=".63" fill="#c00"/>
<path d="M60.8 60v7.6" fill="none" stroke="#008700" stroke-width=".25"/>
<circle cx="60.8" cy="67.6" r=".63" fill="#c00"/>
<path d="M65.9 60v7.6" fill="none" stroke="#008700" stroke-width=".25"/>
<circle cx="65.9" cy="67.6" r=".63" fill="#c00"/>
<path d="M71 60v7.6" fill="none" stroke="#008700" stroke-width=".25"/>
<circle cx="71" cy="67.6" r=".63" fill="#c00"/>
<path d="M76.1 60v7.6" fill="none" stroke="#008700" stroke-width=".25"/>
<circle cx="76.1" cy="67.6" r=".63" fill="#c00"/>
<path d="M81.2 60v7.6" fill="none" stroke="#008700" stroke-width=".25"/>
<circle cx="81.2" cy="67.6" r=".63" fill="#c00"/>
<path d="M86.2 60v7.6" fill="none" stroke="#008700" stroke-width=".25"/>
<circle cx="86.2" cy="67.6" r=".63" fill="#c00"/>
<path d="M91.3 60v7.6" fill="none" stroke="#008700" stroke-width=".25"/>
<circle cx="91.3" cy="67.6" r=".63" fill="#c00"/>
<path d="M60.8 123.5v7.6" fill="none" stroke="#008700" stroke-width=".25"/>
<circle cx="60.8" cy="123.5" r=".63" fill="#c00"/>
<path d="M65.9 123.5v7.6" fill="none" stroke="#008700" stroke-width=".25"/>
<circle cx="65.9" cy="123.5" r=".63" fill="#c00"/>
<path d="M71 123.5v7.6" fill="none" stroke="#008700" stroke-width=".25"/>
<circle cx="71" cy="123.5" r=".63" fill="#c00"/>
<path d="M76.1 123.5v7.6" fill="none" stroke="#008700" stroke-width=".25"/>
<circle cx="76.1" cy="123.5" r=".63" fill="#c00"/>
<path d="M81.2 123.5v7.6" fill="none" stroke="#008700" stroke-width=".25"/>
<circle cx="81.2" cy="123.5" r=".63" fill="#c00"/>
<path d="M86.2 123.5v7.6" fill="none" stroke="#008700" stroke-width=".25"/>
<circle cx="86.2" cy="123.5" r=".63" fill="#c00"/>
<path d="M91.3 123.5v7.6" fill="none" stroke="#008700" stroke-width=".25"/>
<circle cx="91.3" cy="123.5" r=".63" fill="#c00"/>
<path d="M166.2 61.3v7.6" fill="none" stroke="#008700" stroke-width=".25"/>
<circle cx="166.2" cy="68.9" r=".63" fill="#c00"/>
<path d="M161.2 61.3v7.6" fill="none" stroke="#008700" stroke-width=".25"/>
<circle cx="161.2" cy="68.9" r=".63" fill="#c00"/>
<path d="M156.1 61.3v7.6" fill="none" stroke="#008700" stroke-width=".25"/>
<circle cx="156.1" cy="68.9" r=".63" fill="#c00"/>
<path d="M151 61.3v7.6" fill="none" stroke="#008700" stroke-width=".25"/>
<circle cx="151" cy="68.9" r=".63" fill="#c00"/>
<path d="M145.9 61.3v7.6" fill="none" stroke="#008700" stroke-width=".25"/>
<circle cx="145.9" cy="68.9" r=".63" fill="#c00"/>
<path d="M140.8 61.3v7.6" fill="none" stroke="#008700" stroke-width=".25"/>
<circle cx="140.8" cy="68.9" r=".63" fill="#c00"/>
<path d="M135.8 61.3v7.6" fill="none" stroke="#008700" stroke-width=".25"/>
<circle cx="135.8" cy="68.9" r=".63" fill="#c00"/>
<path d="M166.2 124.8v7.6" fill="none" stroke="#008700" stroke-width=".25"/>
<circle cx="166.2" cy="124.8" r=".63" fill="#c00"/>
<path d="M161.2 124.8v7.6" fill="none" stroke="#008700" stroke-width=".25"/>
<circle cx="161.2" cy="124.8" r=".63" fill="#c00"/>
<path d="M156.1 124.8v7.6" fill="none" stroke="#008700" stroke-width=".25"/>
<circle cx="156.1" cy="124.8" r=".63" fill="#c00"/>
<path d="M151 124.8v7.6" fill="none" stroke="#008700" stroke-width=".25"/>
<circle cx="151" cy="124.8" r=".63" fill="#c00"/>
<path d="M145.9 124.8v7.6" fill="none" stroke="#008700" stroke-width=".25"/>
<circle cx="145.9" cy="124.8" r=".63" fill="#c00"/>
<path d="M140.8 124.8v7.6" fill="none" stroke="#008700" stroke-width=".25"/>
<circle cx="140.8" cy="124.8" r=".63" fill="#c00"/>
<path d="M135.8 124.8v7.6" fill="none" stroke="#008700" stroke-width=".25"/>
<circle cx="135.8" cy="124.8" r=".63" fill="#c00"/>
<path d="M256.4 61.3v7.6" fill="none" stroke="#008700" stroke-width=".25"/>
<circle cx="256.4" cy="68.9" r=".63" fill="#c00"/>
<path d="M251.3 61.3v7.6" fill="none" stroke="#008700" stroke-width=".25"/>
<circle cx="251.3" cy="68.9" r=".63" fill="#c00"/>
<path d="M246.3 61.3v7.6" fill="none" stroke="#008700" stroke-width=".25"/>
<circle cx="246.3" cy="68.9" r=".63" fill="#c00"/>
<path d="M241.2 61.3v7.6" fill="none" stroke="#008700" stroke-width=".25"/>
<circle cx="241.2" cy="68.9" r=".63" fill="#c00"/>
<path d="M236.1 61.3v7.6" fill="none" stroke="#008700" stroke-width=".25"/>
<circle cx="236.1" cy="68.9" r=".63" fill="#c00"/>
<path d="M231 61.3v7.6" fill="none" stroke="#008700" stroke-width=".25"/>
<circle cx="231" cy="68.9" r=".63" fill="#c00"/>
<path d="M225.9 61.3v7.6" fill="none" stroke="#008700" stroke-width=".25"/>
<circle cx="225.9" cy="68.9" r=".63" fill="#c00"/>
<path d="M256.4 124.8v7.6" fill="none" stroke="#008700" stroke-width=".25"/>
<circle cx="256.4" cy="124.8" r=".63" fill="#c00"/>
<path d="M251.3 124.8v7.6" fill="none" stroke="#008700" stroke-width=".25"/>
<circle cx="251.3" cy="124.8" r=".63" fill="#c00"/>
<path d="M246.3 124.8v7.6" fill="none" stroke="#008700" stroke-width=".25"/>
<circle cx="246.3" cy="124.8" r=".63" fill="#c00"/>
<path d="M241.2 124.8v7.6" fill="none" stroke="#008700" stroke-width=".25"/>
<circle cx="241.2" cy="124.8" r=".63" fill="#c00"/>
<path d="M236.1 124.8v7.6" fill="none" stroke="#008700" stroke-width=".25"/>
<circle cx="236.1" cy="124.8" r=".63" fill="#c00"/>
<path d="M231 124.8v7.6" fill="none" stroke="#008700" stroke-width=".25"/>
<circle cx="231" cy="124.8" r=".63" fill="#c00"/>
<path d="M225.9 124.8v7.6" fill="none" stroke="#008700" stroke-width=".25"/>
<circle cx="225.9" cy="124.8" r=".63" fill="#c00"/>
<g font-size="2.2" fill="#a00000">
<text x="25.3" y="3.2">1</text>
<text x="74.8" y="3.2">2</text>
<text x="124.3" y="3.2">3</text>
<text x="173.8" y="3.2">4</text>
<text x="223.3" y="3.2">5</text>
<text x="272.8" y="3.2">6</text>
<text x="1.7" y="28.2">A</text>
<text x="296.1" y="28.2">A</text>
<text x="1.7" y="80.7">B</text>
<text x="296.1" y="80.7">B</text>
<text x="1.6" y="133.2">C</text>
<text x="296.1" y="133.2">C</text>
<text x="1.6" y="185.7">D</text>
<text x="251.8" y="181.5">浦云想</text>
<text x="296.1" y="185.7">D</text>
<text x="199.7" y="186.6">选手信息</text>
<text x="243.9" y="186.6">320204200610194015</text>
<text x="248.3" y="191.6">15961795803</text>
<text x="199.7" y="196.7">图页名称</text>
<text x="250.5" y="196.7">项目名称</text>
<text x="272.7" y="196.7">通讯协议转换版</text>
<text x="199.7" y="201.8">当前日期</text>
<text x="250.5" y="201.8">当前时间</text>
<text x="209.7" y="206.9">第</text>
<text x="226.9" y="206.9">幅</text>
<text x="260.5" y="206.9">共</text>
<text x="277.7" y="206.9">页</text>
<text x="25.3" y="210.7">1</text>
<text x="74.8" y="210.7">2</text>
<text x="124.3" y="210.7">3</text>
<text x="173.8" y="210.7">4</text>
<text x="223.3" y="210.7">5</text>
<text x="272.8" y="210.7">6</text>
</g>
<g font-size="2.2">
<text x="126.4" y="27.5" transform="rotate(-90 126.4 27.5)">1</text>
<text x="129" y="27.5" transform="rotate(-90 129 27.5)">2</text>
<text x="131.5" y="27.5" transform="rotate(-90 131.5 27.5)">3</text>
<text x="134" y="27.5" transform="rotate(-90 134 27.5)">4</text>
<text x="136.6" y="27.5" transform="rotate(-90 136.6 27.5)">5</text>
<text x="139.1" y="27.5" transform="rotate(-90 139.1 27.5)">6</text>
<text x="141.7" y="27.5" transform="rotate(-90 141.7 27.5)">7</text>
<text x="144.2" y="27.5" transform="rotate(-90 144.2 27.5)">8</text>
<text x="146.7" y="27.5" transform="rotate(-90 146.7 27.5)">9</text>
<text x="149.3" y="27.5" transform="rotate(-90 149.3 27.5)">10</text>
<text x="151.8" y="27.5" transform="rotate(-90 151.8 27.5)">11</text>
<text x="154.4" y="27.5" transform="rotate(-90 154.4 27.5)">12</text>
<text x="156.9" y="27.5" transform="rotate(-90 156.9 27.5)">13</text>
<text x="159.4" y="27.5" transform="rotate(-90 159.4 27.5)">14</text>
<text x="162" y="27.5" transform="rotate(-90 162 27.5)">15</text>
<text x="60.4" y="71.4" transform="rotate(-90 60.4 71.4)">14</text>
<text x="65.5" y="71.4" transform="rotate(-90 65.5 71.4)">13</text>
<text x="70.5" y="71.4" transform="rotate(-90 70.5 71.4)">12</text>
<text x="75.6" y="71.4" transform="rotate(-90 75.6 71.4)">11</text>
<text x="80.7" y="71.4" transform="rotate(-90 80.7 71.4)">10</text>
<text x="85.8" y="71.4" transform="rotate(-90 85.8 71.4)">9</text>
<text x="90.9" y="71.4" transform="rotate(-90 90.9 71.4)">8</text>
<text x="135.3" y="72.7" transform="rotate(-90 135.3 72.7)">14</text>
<text x="140.4" y="72.7" transform="rotate(-90 140.4 72.7)">13</text>
<text x="145.5" y="72.7" transform="rotate(-90 145.5 72.7)">12</text>
<text x="150.6" y="72.7" transform="rotate(-90 150.6 72.7)">11</text>
<text x="155.6" y="72.7" transform="rotate(-90 155.6 72.7)">10</text>
<text x="160.7" y="72.7" transform="rotate(-90 160.7 72.7)">9</text>
<text x="165.8" y="72.7" transform="rotate(-90 165.8 72.7)">8</text>
<text x="225.5" y="72.7" transform="rotate(-90 225.5 72.7)">14</text>
<text x="230.6" y="72.7" transform="rotate(-90 230.6 72.7)">13</text>
<text x="235.6" y="72.7" transform="rotate(-90 235.6 72.7)">12</text>
<text x="240.7" y="72.7" transform="rotate(-90 240.7 72.7)">11</text>
<text x="245.8" y="72.7" transform="rotate(-90 245.8 72.7)">10</text>
<text x="250.9" y="72.7" transform="rotate(-90 250.9 72.7)">9</text>
<text x="256" y="72.7" transform="rotate(-90 256 72.7)">8</text>
<text x="60.4" y="120.9" transform="rotate(-90 60.4 120.9)">1</text>
<text x="65.5" y="120.9" transform="rotate(-90 65.5 120.9)">2</text>
<text x="70.5" y="120.9" transform="rotate(-90 70.5 120.9)">3</text>
<text x="75.6" y="120.9" transform="rotate(-90 75.6 120.9)">4</text>
<text x="80.7" y="120.9" transform="rotate(-90 80.7 120.9)">5</text>
<text x="85.8" y="120.9" transform="rotate(-90 85.8 120.9)">6</text>
<text x="90.9" y="120.9" transform="rotate(-90 90.9 120.9)">7</text>
<text x="135.3" y="122.2" transform="rotate(-90 135.3 122.2)">1</text>
<text x="140.4" y="122.2" transform="rotate(-90 140.4 122.2)">2</text>
<text x="145.5" y="122.2" transform="rotate(-90 145.5 122.2)">3</text>
<text x="150.6" y="122.2" transform="rotate(-90 150.6 122.2)">4</text>
<text x="155.6" y="122.2" transform="rotate(-90 155.6 122.2)">5</text>
<text x="160.7" y="122.2" transform="rotate(-90 160.7 122.2)">6</text>
<text x="165.8" y="122.2" transform="rotate(-90 165.8 122.2)">7</text>
<text x="225.5" y="122.2" transform="rotate(-90 225.5 122.2)">1</text>
<text x="230.6" y="122.2" transform="rotate(-90 230.6 122.2)">2</text>
<text x="235.6" y="122.2" transform="rotate(-90 235.6 122.2)">3</text>
<text x="240.7" y="122.2" transform="rotate(-90 240.7 122.2)">4</text>
<text x="245.8" y="122.2" transform="rotate(-90 245.8 122.2)">5</text>
<text x="250.9" y="122.2" transform="rotate(-90 250.9 122.2)">6</text>
<text x="256" y="122.2" transform="rotate(-90 256 122.2)">7</text>
<text x="141.7" y="158.5" transform="rotate(-90 141.7 158.5)">7</text>
<text x="144.2" y="158.5" transform="rotate(-90 144.2 158.5)">6</text>
<text x="146.7" y="158.5" transform="rotate(-90 146.7 158.5)">5</text>
<text x="149.3" y="158.5" transform="rotate(-90 149.3 158.5)">4</text>
<text x="151.8" y="158.5" transform="rotate(-90 151.8 158.5)">3</text>
<text x="154.4" y="158.5" transform="rotate(-90 154.4 158.5)">2</text>
<text x="156.9" y="158.5" transform="rotate(-90 156.9 158.5)">1</text>
</g>
<g font-size="2.2" fill="#000080">
<text x="165" y="24">P2</text>
<text x="165" y="29.1">Header-D-M 1x15P</text>
<text x="97.7" y="67.2">D1</text>
<text x="172.6" y="68.5">D2</text>
<text x="262.8" y="68.5">D3</text>
<text x="159.9" y="157.4">P1</text>
<text x="159.9" y="162.4">Header-D-M 1x7P</text>
<text x="227.5" y="196.7">灯板</text>
<text x="224" y="201.8">2026-04-05</text>
<text x="276.2" y="201.8">21:30:21</text>
<text x="219" y="206.9">1</text>
<text x="269.8" y="206.9">1</text>
</g>
<g font-size="2.2" fill="#00f">
<text x="165" y="26.5">Header-D-M 1x15P</text>
<text x="125.2" y="42.2" transform="rotate(-90 125.2 42.2)">C0</text>
<text x="127.7" y="42.2" transform="rotate(-90 127.7 42.2)">C1</text>
<text x="130.2" y="42.2" transform="rotate(-90 130.2 42.2)">C2</text>
<text x="132.8" y="42.2" transform="rotate(-90 132.8 42.2)">C3</text>
<text x="135.3" y="42.2" transform="rotate(-90 135.3 42.2)">C4</text>
<text x="137.9" y="42.2" transform="rotate(-90 137.9 42.2)">C5</text>
<text x="140.4" y="42.2" transform="rotate(-90 140.4 42.2)">C6</text>
<text x="142.9" y="42.2" transform="rotate(-90 142.9 42.2)">C7</text>
<text x="145.5" y="42.2" transform="rotate(-90 145.5 42.2)">C8</text>
<text x="148" y="42.2" transform="rotate(-90 148 42.2)">C9</text>
<text x="150.6" y="42.2" transform="rotate(-90 150.6 42.2)">C10</text>
<text x="153.1" y="42.2" transform="rotate(-90 153.1 42.2)">C11</text>
<text x="155.6" y="42.2" transform="rotate(-90 155.6 42.2)">C12</text>
<text x="158.2" y="42.2" transform="rotate(-90 158.2 42.2)">C13</text>
<text x="160.7" y="42.2" transform="rotate(-90 160.7 42.2)">C14</text>
<text x="60.4" y="65.1" transform="rotate(-90 60.4 65.1)">R1</text>
<text x="65.5" y="65.1" transform="rotate(-90 65.5 65.1)">C0</text>
<text x="70.5" y="65.1" transform="rotate(-90 70.5 65.1)">R3</text>
<text x="75.6" y="65.1" transform="rotate(-90 75.6 65.1)">C2</text>
<text x="80.7" y="65.1" transform="rotate(-90 80.7 65.1)">C3</text>
<text x="85.8" y="65.1" transform="rotate(-90 85.8 65.1)">R0</text>
<text x="90.9" y="65.1" transform="rotate(-90 90.9 65.1)">R2</text>
<text x="97.7" y="69.2">1357BS</text>
<text x="135.3" y="66.4" transform="rotate(-90 135.3 66.4)">R1</text>
<text x="140.4" y="66.4" transform="rotate(-90 140.4 66.4)">C5</text>
<text x="145.5" y="66.4" transform="rotate(-90 145.5 66.4)">R3</text>
<text x="150.6" y="66.4" transform="rotate(-90 150.6 66.4)">C7</text>
<text x="155.6" y="66.4" transform="rotate(-90 155.6 66.4)">C8</text>
<text x="160.7" y="66.4" transform="rotate(-90 160.7 66.4)">R0</text>
<text x="165.8" y="66.4" transform="rotate(-90 165.8 66.4)">R2</text>
<text x="172.6" y="70.5">1357BS</text>
<text x="225.5" y="66.4" transform="rotate(-90 225.5 66.4)">R1</text>
<text x="230.6" y="66.4" transform="rotate(-90 230.6 66.4)">C10</text>
<text x="235.6" y="66.4" transform="rotate(-90 235.6 66.4)">R3</text>
<text x="240.7" y="66.4" transform="rotate(-90 240.7 66.4)">C12</text>
<text x="245.8" y="66.4" transform="rotate(-90 245.8 66.4)">C13</text>
<text x="250.9" y="66.4" transform="rotate(-90 250.9 66.4)">R0</text>
<text x="256" y="66.4" transform="rotate(-90 256 66.4)">R2</text>
<text x="262.8" y="70.5">1357BS</text>
<text x="60.4" y="131.1" transform="rotate(-90 60.4 131.1)">R4</text>
<text x="65.5" y="131.1" transform="rotate(-90 65.5 131.1)">R6</text>
<text x="70.5" y="131.1" transform="rotate(-90 70.5 131.1)">C1</text>
<text x="75.6" y="131.1" transform="rotate(-90 75.6 131.1)">C2</text>
<text x="80.7" y="131.1" transform="rotate(-90 80.7 131.1)">R3</text>
<text x="85.8" y="131.1" transform="rotate(-90 85.8 131.1)">C4</text>
<text x="90.9" y="131.1" transform="rotate(-90 90.9 131.1)">R5</text>
<text x="135.3" y="132.4" transform="rotate(-90 135.3 132.4)">R4</text>
<text x="140.4" y="132.4" transform="rotate(-90 140.4 132.4)">R6</text>
<text x="145.5" y="132.4" transform="rotate(-90 145.5 132.4)">C6</text>
<text x="150.6" y="132.4" transform="rotate(-90 150.6 132.4)">C7</text>
<text x="155.6" y="132.4" transform="rotate(-90 155.6 132.4)">R3</text>
<text x="160.7" y="132.4" transform="rotate(-90 160.7 132.4)">C9</text>
<text x="165.8" y="132.4" transform="rotate(-90 165.8 132.4)">R5</text>
<text x="225.5" y="132.4" transform="rotate(-90 225.5 132.4)">R4</text>
<text x="230.6" y="132.4" transform="rotate(-90 230.6 132.4)">R6</text>
<text x="235.6" y="132.4" transform="rotate(-90 235.6 132.4)">C11</text>
<text x="240.7" y="132.4" transform="rotate(-90 240.7 132.4)">C12</text>
<text x="245.8" y="132.4" transform="rotate(-90 245.8 132.4)">R3</text>
<text x="250.9" y="132.4" transform="rotate(-90 250.9 132.4)">C14</text>
<text x="256" y="132.4" transform="rotate(-90 256 132.4)">R5</text>
<text x="140.4" y="147.6" transform="rotate(-90 140.4 147.6)">R6</text>
<text x="142.9" y="147.6" transform="rotate(-90 142.9 147.6)">R5</text>
<text x="145.5" y="147.6" transform="rotate(-90 145.5 147.6)">R4</text>
<text x="148" y="147.6" transform="rotate(-90 148 147.6)">R3</text>
<text x="150.6" y="147.6" transform="rotate(-90 150.6 147.6)">R2</text>
<text x="153.1" y="147.6" transform="rotate(-90 153.1 147.6)">R1</text>
<text x="155.6" y="147.6" transform="rotate(-90 155.6 147.6)">R0</text>
<text x="159.9" y="159.9">Header-D-M 1x7P</text>
</g>
</svg>
